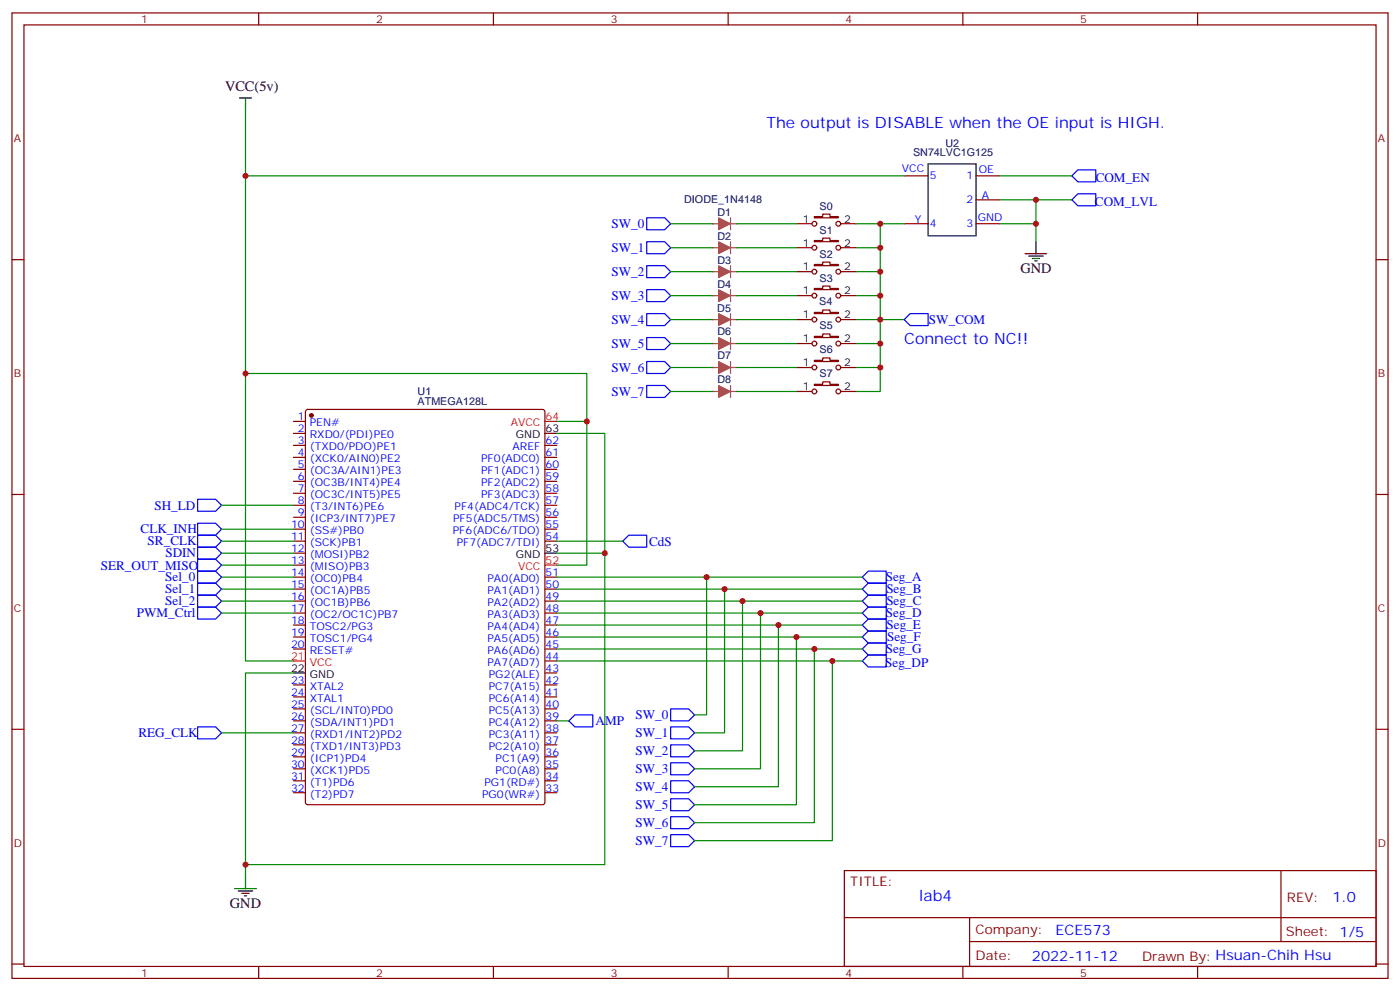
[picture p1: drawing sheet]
<svg xmlns="http://www.w3.org/2000/svg" width="412mm" height="292mm" viewBox="0 0 412 292" stroke-linecap="round" stroke-linejoin="round" font-family="sans-serif">
<g fill="none" stroke="#870000" stroke-width=".35">
<path d="M3.5 3.8h405.4v284.3h-405.4zM7.1 7.3h398.2v277.3h-398.2zM76.2 3.8v3.5M145.3 3.8v3.5M214.5 3.8v3.5M283.6 3.8v3.5M352.8 3.8v3.5M3.5 76.5h3.6M405.3 76.5h3.6M86.4 124.1h3.6M86.4 127.6h3.6M86.4 131.2h3.6"/>
<path d="M86.4 134.7h3.6M86.4 138.2h3.6M90.2 120.8l.5-.2h69.1l.7 .4v115.3l-.4 .6-69.4 .1-.7-.5v-115.2zM160.5 131.2h3.5M160.5 134.7h3.5M160.5 138.2h3.5M3.5 145.6h3.6M86.4 141.7h3.6M86.4 145.3h3.6M86.4 148.8h3.6M86.4 152.3h3.6M86.4 155.9h3.6"/>
<path d="M86.4 159.4h3.6M160.5 141.7h3.5M160.5 145.3h3.5M160.5 148.8h3.5M160.5 152.3h3.5M160.5 155.9h3.5M160.5 159.4h3.5M405.3 145.6h3.6M86.4 162.9h3.6M86.4 166.4h3.6M86.4 170h3.6M86.4 173.5h3.6"/>
<path d="M86.4 177h3.6M160.5 170h3.5M160.5 173.5h3.5M160.5 177h3.5M86.4 180.6h3.6M86.4 184.1h3.6M86.4 187.6h3.6M86.4 191.1h3.6M160.5 180.6h3.5M160.5 184.1h3.5M160.5 187.6h3.5M160.5 191.1h3.5"/>
<path d="M160.5 198.2h3.5M160.5 194.7h3.5M3.5 214.8h3.6M86.4 201.7h3.6M86.4 205.2h3.6M86.4 208.8h3.6M86.4 212.3h3.6M86.4 215.8h3.6M86.4 219.4h3.6M160.5 201.7h3.5M160.5 205.2h3.5M160.5 208.8h3.5"/>
<path d="M160.5 212.3h3.5M160.5 215.8h3.5M160.5 219.4h3.5M405.3 214.8h3.6M86.4 222.9h3.6M86.4 226.4h3.6M86.4 229.9h3.6M86.4 233.5h3.6M160.5 222.9h3.5M160.5 226.4h3.5M160.5 229.9h3.5M160.5 233.5h3.5"/>
<path d="M248.7 256.4h156.6v28.2h-156.6zM377.3 256.4v20.9M248.7 270.2h156.5M285.6 277.3h119.6M285.6 270.2v14.2M3.5 283.9h3.6M76.2 284.6v3.5M145.3 284.6v3.5M214.5 284.6v3.5M283.6 284.6v3.5M352.8 284.6v3.5M405.3 283.9h3.6"/>
</g>
<circle cx="91.7" cy="122.3" r=".53" fill="#870000" stroke="#870000" stroke-width=".35"/>
<path d="M160.5 124.1h3.5M160.5 166.4h3.5M86.4 194.7h3.6" fill="none" stroke="#f00" stroke-width=".35"/>
<path d="M70.6 28.9h3.5M72.3 28.9v3.5M160.5 127.6h3.5M160.5 162.9h3.5M86.4 198.2h3.6M72.3 258.2v3.5M69.1 261.7h6.4M70.2 262.4h4.2M71.3 263.1h2.1M72 263.8h.7" fill="none" stroke="#000" stroke-width=".35"/>
<g fill="none" stroke="#008700" stroke-width=".35">
<path d="M72.3 32.4v162.3h14.1M72.3 110h100.6v56.4h-8.9M164 127.6h14.2v35.3M164 124.1h8.9M65.3 177h21.1M65.3 173.5h21.1M65.3 170h21.1M164 162.9h14.2v91.7h-105.9M164 177h90M164 173.5h90M164 170h90M208.1 170v40.5h-3.5"/>
<path d="M213.4 173.5v42.3h-8.8M218.7 177v44.1h-14.1M65.3 180.6h21.1M86.4 198.2h-14.1v60M164 194.7h90M164 191.1h90M164 187.6h90M164 184.1h90M164 180.6h90M224 180.6v45.8h-19.4M229.3 184.1v47.6h-24.7M234.6 187.6v49.4h-30"/>
<path d="M239.9 191.1v51.2h-35.3M245.2 194.7v52.9h-40.6"/>
</g>
<g fill="none" stroke="#00f" stroke-width=".35">
<path d="M190.5 64.1h5.3l1.8 1.8-1.8 1.8h-5.3zM190.5 71.2h5.3l1.8 1.8-1.8 1.7h-5.3zM190.5 78.2h5.3l1.8 1.8-1.8 1.8h-5.3zM190.5 85.3h5.3l1.8 1.8-1.8 1.7h-5.3zM190.5 99.4h5.3l1.8 1.8-1.8 1.7h-5.3zM190.5 92.4h5.3l1.8 1.7-1.8 1.8h-5.3zM190.5 106.5h5.3l1.8 1.7-1.8 1.8h-5.3zM190.5 113.5h5.3l1.8 1.8-1.8 1.8h-5.3zM58.2 168.2h5.3l1.8 1.8-1.8 1.7h-5.3zM58.2 171.7h5.3l1.8 1.8-1.8 1.8h-5.3zM58.2 175.3h5.3l1.8 1.7-1.8 1.8h-5.3zM58.2 178.8h5.3l1.8 1.8-1.8 1.7h-5.3z"/>
<path d="M255.8 168.2h5.3v3.5h-5.3l-1.8-1.7zM255.8 171.7h5.3v3.6h-5.3l-1.8-1.8zM255.8 175.3h5.3v3.5h-5.3l-1.8-1.8zM255.8 178.8h5.3v3.5h-5.3l-1.8-1.7zM254 191.1l1.8-1.7h5.3v3.5h-5.3zM255.8 182.3h5.3v3.5h-5.3l-1.8-1.7zM255.8 185.8h5.3v3.6h-5.3l-1.8-1.8zM255.8 192.9h5.3v3.5h-5.3l-1.8-1.7zM197.6 208.8h5.2l1.8 1.7-1.8 1.8h-5.2zM197.6 214.1h5.2l1.8 1.7-1.8 1.8h-5.2zM197.6 219.4h5.2l1.8 1.7-1.8 1.8h-5.2zM197.6 224.6h5.2l1.8 1.8-1.8 1.8h-5.2z"/>
<path d="M197.6 229.9h5.2l1.8 1.8-1.8 1.8h-5.2zM197.6 235.2h5.2l1.8 1.8-1.8 1.8h-5.2zM197.6 240.5h5.2l1.8 1.8-1.8 1.8h-5.2zM197.6 245.8h5.2l1.8 1.8-1.8 1.7h-5.2z"/>
</g>
<path d="M215.2 64.1v3.6" fill="none" stroke="#a64a4a" stroke-width=".35"/>
<g fill="#a64a4a">
<circle cx="209.9" cy="65.9" r=".18"/>
<circle cx="217" cy="65.9" r=".18"/>
</g>
<path d="M209.9 65.9h1.8M215.2 65.9h1.8M215.2 71.2v3.5" fill="none" stroke="#a64a4a" stroke-width=".35"/>
<path d="M211.7 64.1l3.5 1.8-3.5 1.8z" fill="#a64a4a" stroke="#a64a4a" stroke-width=".29"/>
<g fill="#a64a4a">
<circle cx="209.9" cy="73" r=".18"/>
<circle cx="217" cy="73" r=".18"/>
</g>
<path d="M209.9 73h1.8M215.2 73h1.8M215.2 78.2v3.6" fill="none" stroke="#a64a4a" stroke-width=".35"/>
<path d="M211.7 71.2l3.5 1.8-3.5 1.7z" fill="#a64a4a" stroke="#a64a4a" stroke-width=".29"/>
<g fill="#a64a4a">
<circle cx="209.9" cy="80" r=".18"/>
<circle cx="217" cy="80" r=".18"/>
</g>
<path d="M209.9 80h1.8M215.2 80h1.8M215.2 85.3v3.5" fill="none" stroke="#a64a4a" stroke-width=".35"/>
<path d="M211.7 78.2l3.5 1.8-3.5 1.8z" fill="#a64a4a" stroke="#a64a4a" stroke-width=".29"/>
<g fill="#a64a4a">
<circle cx="209.9" cy="87.1" r=".18"/>
<circle cx="217" cy="87.1" r=".18"/>
</g>
<path d="M209.9 87.1h1.8M215.2 87.1h1.8M215.2 92.4v3.5" fill="none" stroke="#a64a4a" stroke-width=".35"/>
<path d="M211.7 85.3l3.5 1.8-3.5 1.7z" fill="#a64a4a" stroke="#a64a4a" stroke-width=".29"/>
<g fill="#a64a4a">
<circle cx="209.9" cy="94.1" r=".18"/>
<circle cx="217" cy="94.1" r=".18"/>
</g>
<path d="M209.9 94.1h1.8M215.2 94.1h1.8M215.2 99.4v3.5" fill="none" stroke="#a64a4a" stroke-width=".35"/>
<path d="M211.7 92.4l3.5 1.7-3.5 1.8z" fill="#a64a4a" stroke="#a64a4a" stroke-width=".29"/>
<g fill="#a64a4a">
<circle cx="209.9" cy="101.2" r=".18"/>
<circle cx="217" cy="101.2" r=".18"/>
</g>
<path d="M209.9 101.2h1.8M215.2 101.2h1.8M215.2 106.5v3.5" fill="none" stroke="#a64a4a" stroke-width=".35"/>
<path d="M211.7 99.4l3.5 1.8-3.5 1.7z" fill="#a64a4a" stroke="#a64a4a" stroke-width=".29"/>
<g fill="#a64a4a">
<circle cx="209.9" cy="108.2" r=".18"/>
<circle cx="217" cy="108.2" r=".18"/>
</g>
<path d="M209.9 108.2h1.8M215.2 108.2h1.8M215.2 113.5v3.6" fill="none" stroke="#a64a4a" stroke-width=".35"/>
<path d="M211.7 106.5l3.5 1.7-3.5 1.8z" fill="#a64a4a" stroke="#a64a4a" stroke-width=".29"/>
<g fill="#a64a4a">
<circle cx="209.9" cy="115.3" r=".18"/>
<circle cx="217" cy="115.3" r=".18"/>
</g>
<path d="M209.9 115.3h1.8M215.2 115.3h1.8" fill="none" stroke="#a64a4a" stroke-width=".35"/>
<path d="M211.7 113.5l3.5 1.8-3.5 1.8z" fill="#a64a4a" stroke="#a64a4a" stroke-width=".29"/>
<g fill="none" stroke="#008700" stroke-width=".35">
<path d="M72.3 51.8h194M294.6 51.8h21.1M294.6 58.8h21.1M305.2 58.8v12.4M197.6 73h12.3M197.6 65.9h12.3M217 73h17.6M217 65.9h17.6M252.2 65.9h14.1M259.3 65.9v7.1h-7.1M259.3 73v7h-7.1M294.6 65.9h10.6"/>
<path d="M197.6 94.1h12.3M197.6 87.1h12.3M197.6 80h12.3M217 94.1h17.6M217 87.1h17.6M217 80h17.6M259.3 80v7.1h-7.1M259.3 87.1v7h-7.1M266.3 94.1h-7v7.1h-7.1M197.6 115.3h12.3M197.6 108.2h12.3M197.6 101.2h12.3"/>
<path d="M217 115.3h17.6M217 108.2h17.6M217 101.2h17.6M259.3 101.2v7h-7.1M259.3 108.2v7.1h-7.1M65.3 159.4h21.1M65.3 148.8h21.1M65.3 155.9h21.1M164 159.4h19.4M65.3 162.9h21.1M65.3 166.4h21.1M65.3 215.8h21.1"/>
<path d="M164 212.3h3.6"/>
</g>
<g fill="none" stroke="#870000" stroke-width=".35">
<path d="M266.3 51.8h7.1M287.5 51.8h7.1M287.5 58.8h7.1M234.6 65.9h4.6M234.6 73h4.6M239.9 63.8h2.5v-.7h2.1v.7h2.4v.3h-7zM239.9 70.8h2.5v-.7h2.1v.7h2.4v.4h-7zM239.9 77.9h2.5v-.7h2.1v.7h2.4v.3h-7zM247.6 65.9h4.6M247.6 73h4.6M266.3 65.9h7.1M287.5 65.9h7.1"/>
<path d="M234.6 80h4.6M234.6 87.1h4.6M234.6 94.1h4.6M239.9 84.9h2.5v-.7h2.1v.7h2.4v.4h-7zM239.9 92h2.5v-.7h2.1v.7h2.4v.4h-7zM239.9 99.1h2.5v-.7h2.1v.7h2.4v.3h-7zM247.6 80h4.6M247.6 87.1h4.6M247.6 94.1h4.6M234.6 101.2h4.6M234.6 108.2h4.6M234.6 115.3h4.6"/>
<path d="M239.9 106.1h2.5v-.7h2.1v.7h2.4v.4h-7zM239.9 113.2h2.5v-.7h2.1v.7h2.4v.3h-7zM247.6 101.2h4.6M247.6 108.2h4.6M247.6 115.3h4.6"/>
<circle cx="239.9" cy="73" r=".71"/>
<circle cx="239.9" cy="65.9" r=".71"/>
<circle cx="246.9" cy="65.9" r=".71"/>
<circle cx="246.9" cy="73" r=".71"/>
<circle cx="239.9" cy="80" r=".71"/>
<circle cx="239.9" cy="94.1" r=".71"/>
<circle cx="239.9" cy="87.1" r=".71"/>
<circle cx="246.9" cy="80" r=".71"/>
<circle cx="246.9" cy="94.1" r=".71"/>
<circle cx="246.9" cy="87.1" r=".71"/>
<circle cx="239.9" cy="115.3" r=".71"/>
<circle cx="239.9" cy="108.2" r=".71"/>
<circle cx="239.9" cy="101.2" r=".71"/>
<circle cx="246.9" cy="115.3" r=".71"/>
<circle cx="246.9" cy="101.2" r=".71"/>
<circle cx="246.9" cy="108.2" r=".71"/>
</g>
<path d="M273.4 48.3h14.1v21.1h-14.1zM302 74.7h6.3M303 75.4h4.3M304.1 76.1h2.1M304.8 76.8h.7M305.2 71.2v3.5" fill="none" stroke="#000" stroke-width=".35"/>
<path d="M317.5 50h5.3v3.6h-5.3l-1.8-1.8zM317.5 57.1h5.3v3.5h-5.3l-1.8-1.8zM268.1 92.4h5.3v3.5h-5.3l-1.8-1.8zM58.2 157.6h5.3l1.8 1.8-1.8 1.7h-5.3zM58.2 154.1h5.3l1.8 1.8-1.8 1.7h-5.3zM58.2 147h5.3l1.8 1.8-1.8 1.8h-5.3zM183.4 159.4l1.8-1.8h5.3v3.5h-5.3zM58.2 161.1h5.3l1.8 1.8-1.8 1.8h-5.3zM58.2 164.7h5.3l1.8 1.7-1.8 1.8h-5.3zM58.2 214.1h5.3l1.8 1.7-1.8 1.8h-5.3zM167.6 212.3l1.7-1.8h5.3v3.6h-5.3z" fill="none" stroke="#00f" stroke-width=".35"/>
<g fill="#c00">
<circle cx="172.9" cy="124.1" r=".88"/>
<circle cx="72.3" cy="254.6" r=".88"/>
<circle cx="178.2" cy="162.9" r=".88"/>
<circle cx="208.1" cy="170" r=".88"/>
<circle cx="213.4" cy="173.5" r=".88"/>
<circle cx="218.7" cy="177" r=".88"/>
<circle cx="224" cy="180.6" r=".88"/>
<circle cx="229.3" cy="184.1" r=".88"/>
<circle cx="234.6" cy="187.6" r=".88"/>
<circle cx="239.9" cy="191.1" r=".88"/>
<circle cx="245.2" cy="194.7" r=".88"/>
<circle cx="72.3" cy="110" r=".88"/>
<circle cx="259.3" cy="65.9" r=".88"/>
<circle cx="259.3" cy="73" r=".88"/>
<circle cx="259.3" cy="80" r=".88"/>
<circle cx="259.3" cy="87.1" r=".88"/>
<circle cx="259.3" cy="94.1" r=".88"/>
<circle cx="259.3" cy="101.2" r=".88"/>
<circle cx="259.3" cy="108.2" r=".88"/>
<circle cx="305.2" cy="58.8" r=".88"/>
<circle cx="72.3" cy="51.8" r=".88"/>
<circle cx="305.2" cy="65.9" r=".88"/>
</g>
<g font-size="4.6" fill="#00f">
<text x="225.8" y="37.7">The output is DISABLE when the OE input is HIGH.</text>
<text x="266.3" y="101.2">Connect to NC!!</text>
<text x="270.8" y="265.4">lab4</text>
</g>
<g font-size="4.2">
<text x="66.3" y="26.7">VCC(5v)</text>
<text x="300.6" y="80.4">GND</text>
<text x="67.7" y="267.3">GND</text>
</g>
<g font-size="4.2" fill="#00f">
<text x="392.5" y="265.7">1.0</text>
<text x="310.9" y="275.2">ECE573</text>
<text x="304" y="283">2022-11-12</text>
</g>
<g font-size="3.9" fill="#00f">
<text x="322.8" y="53.6">COM_EN</text>
<text x="322.5" y="60.6">COM_LVL</text>
<text x="180.1" y="67.1">SW_0</text>
<text x="180.1" y="74.2">SW_1</text>
<text x="180.1" y="81.2">SW_2</text>
<text x="180.1" y="88.3">SW_3</text>
<text x="180.1" y="95.3">SW_4</text>
<text x="273.7" y="95.4">SW_COM</text>
<text x="180.1" y="102.4">SW_5</text>
<text x="180.1" y="109.4">SW_6</text>
<text x="180.1" y="116.5">SW_7</text>
<text x="45.5" y="150.1">SH_LD</text>
<text x="41.4" y="157.1">CLK_INH</text>
<text x="43.5" y="160.6">SR_CLK</text>
<text x="191.2" y="160.7">CdS</text>
<text x="29.7" y="167.7">SER_OUT_MISO</text>
<text x="48.7" y="164.1">SDIN</text>
<text x="48.7" y="171.2">Sel_0</text>
<text x="260.9" y="171.2">Seg_A</text>
<text x="48.7" y="174.8">Sel_1</text>
<text x="48.7" y="178.3">Sel_2</text>
<text x="261.1" y="174.7">Seg_B</text>
<text x="261.1" y="178.3">Seg_C</text>
<text x="40.3" y="181.8">PWM_Ctrl</text>
<text x="261" y="181.8">Seg_D</text>
<text x="261.2" y="185.3">Seg_E</text>
<text x="261.3" y="188.9">Seg_F</text>
<text x="260.8" y="196.4">Seg_DP</text>
<text x="260.9" y="192.4">Seg_G</text>
<text x="175.4" y="213.6">AMP</text>
<text x="187.2" y="211.7">SW_0</text>
<text x="40.8" y="217.1">REG_CLK</text>
<text x="187.2" y="217">SW_1</text>
<text x="187.2" y="222.3">SW_2</text>
<text x="187.2" y="227.6">SW_3</text>
<text x="187.2" y="232.9">SW_4</text>
<text x="187.2" y="238.2">SW_5</text>
<text x="187.2" y="243.5">SW_6</text>
<text x="187.2" y="248.8">SW_7</text>
</g>
<g font-size="3.9" fill="#800">
<text x="250.5" y="261">TITLE:</text>
<text x="379.1" y="265.7">REV:</text>
<text x="287.4" y="275.2">Company:</text>
<text x="378.7" y="275.8">Sheet: 1/5</text>
<text x="287.4" y="282.9">Date:</text>
<text x="336.4" y="282.9">Drawn By: Hsuan-Chih Hsu</text>
</g>
<g font-size="3.2" fill="#800">
<text x="41.6" y="6.8">1</text>
<text x="110.8" y="6.8">2</text>
<text x="179.9" y="6.8">3</text>
<text x="249.1" y="6.8">4</text>
<text x="318.2" y="6.8">5</text>
<text x="4.1" y="41.9">A</text>
<text x="405.9" y="41.9">A</text>
<text x="4.1" y="111.1">B</text>
<text x="405.9" y="111.1">B</text>
<text x="4.1" y="180.2">C</text>
<text x="405.9" y="180.2">C</text>
<text x="4.1" y="249.3">D</text>
<text x="405.9" y="249.3">D</text>
<text x="41.6" y="287.6">1</text>
<text x="110.8" y="287.6">2</text>
<text x="179.9" y="287.6">3</text>
<text x="249.1" y="287.6">4</text>
<text x="318.2" y="287.6">5</text>
</g>
<g font-size="3.2" fill="#000080">
<text x="269" y="45.9">SN74LVC1G125</text>
<text x="278.5" y="43.2">U2</text>
<text x="201.5" y="59.9">DIODE_1N4148</text>
<text x="211.3" y="63.5">D1</text>
<text x="241.4" y="61.7">S0</text>
<text x="211.3" y="70.6">D2</text>
<text x="241.4" y="68.8">S1</text>
<text x="211.3" y="77.6">D3</text>
<text x="241.4" y="75.9">S2</text>
<text x="241.4" y="82.9">S3</text>
<text x="211.3" y="84.7">D4</text>
<text x="241.3" y="90">S4</text>
<text x="211.3" y="91.7">D5</text>
<text x="211.3" y="98.8">D6</text>
<text x="241.4" y="97">S5</text>
<text x="211.3" y="105.9">D7</text>
<text x="241.4" y="104.1">S6</text>
<text x="211.3" y="112.9">D8</text>
<text x="241.4" y="111.1">S7</text>
<text x="123" y="119.3">ATMEGA128L</text>
<text x="123" y="116.3">U1</text>
</g>
<g font-size="3.2" fill="#00f">
<text x="265.6" y="50.7">VCC</text>
<text x="273.9" y="52.8">5</text>
<text x="284.7" y="52.8">1</text>
<text x="288.3" y="51.1">OE</text>
<text x="284.7" y="59.9">2</text>
<text x="289.2" y="58.5">A</text>
<text x="269.5" y="65.5">Y</text>
<text x="288" y="65.2">GND</text>
<text x="273.9" y="67">4</text>
<text x="284.7" y="67">3</text>
<text x="87.8" y="123.8">1</text>
<text x="91.3" y="125.5">PEN#</text>
<text x="87.8" y="127.3">2</text>
<text x="87.8" y="130.8">3</text>
<text x="91.3" y="129">RXD0/(PDI)PE0</text>
<text x="160.7" y="130.8">62</text>
<text x="87.8" y="134.3">4</text>
<text x="87.8" y="137.9">5</text>
<text x="91.3" y="132.6">(TXD0/PDO)PE1</text>
<text x="91.3" y="136.1">(XCK0/AIN0)PE2</text>
<text x="141.7" y="136.1">PF0(ADC0)</text>
<text x="151" y="132.6">AREF</text>
<text x="160.7" y="137.9">60</text>
<text x="160.7" y="134.3">61</text>
<text x="87.8" y="141.4">6</text>
<text x="91.3" y="139.6">(OC3A/AIN1)PE3</text>
<text x="91.3" y="143.2">(OC3B/INT4)PE4</text>
<text x="141.7" y="143.2">PF2(ADC2)</text>
<text x="141.7" y="139.6">PF1(ADC1)</text>
<text x="160.7" y="141.4">59</text>
<text x="87.8" y="144.9">7</text>
<text x="87.8" y="148.4">8</text>
<text x="91.3" y="146.7">(OC3C/INT5)PE5</text>
<text x="141.7" y="146.7">PF3(ADC3)</text>
<text x="160.7" y="148.4">57</text>
<text x="160.7" y="144.9">58</text>
<text x="85.7" y="155.5">10</text>
<text x="87.8" y="152">9</text>
<text x="91.3" y="150.2">(T3/INT6)PE6</text>
<text x="91.3" y="153.7">(ICP3/INT7)PE7</text>
<text x="133.5" y="153.7">PF5(ADC5/TMS)</text>
<text x="133.9" y="150.2">PF4(ADC4/TCK)</text>
<text x="160.7" y="155.5">55</text>
<text x="160.7" y="152">56</text>
<text x="85.7" y="159">11</text>
<text x="91.3" y="157.3">(SS#)PB0</text>
<text x="91.3" y="160.8">(SCK)PB1</text>
<text x="133.4" y="157.3">PF6(ADC6/TDO)</text>
<text x="134.6" y="160.8">PF7(ADC7/TDI)</text>
<text x="160.7" y="159">54</text>
<text x="85.7" y="162.6">12</text>
<text x="85.7" y="166.1">13</text>
<text x="91.3" y="164.3">(MOSI)PB2</text>
<text x="91.3" y="167.9">(MISO)PB3</text>
<text x="85.7" y="169.6">14</text>
<text x="85.7" y="173.1">15</text>
<text x="91.3" y="171.4">(OC0)PB4</text>
<text x="143.6" y="171.4">PA0(AD0)</text>
<text x="160.7" y="173.1">50</text>
<text x="160.7" y="169.6">51</text>
<text x="85.7" y="176.7">16</text>
<text x="91.3" y="174.9">(OC1A)PB5</text>
<text x="91.3" y="178.4">(OC1B)PB6</text>
<text x="143.6" y="178.4">PA2(AD2)</text>
<text x="143.6" y="174.9">PA1(AD1)</text>
<text x="160.7" y="176.7">49</text>
<text x="85.7" y="180.2">17</text>
<text x="85.7" y="183.7">18</text>
<text x="91.3" y="182">(OC2/OC1C)PB7</text>
<text x="91.3" y="185.5">TOSC2/PG3</text>
<text x="143.6" y="185.5">PA4(AD4)</text>
<text x="143.6" y="182">PA3(AD3)</text>
<text x="160.7" y="183.7">47</text>
<text x="160.7" y="180.2">48</text>
<text x="85.7" y="187.3">19</text>
<text x="85.7" y="190.8">20</text>
<text x="91.3" y="189">TOSC1/PG4</text>
<text x="143.6" y="189">PA5(AD5)</text>
<text x="160.7" y="190.8">45</text>
<text x="160.7" y="187.3">46</text>
<text x="91.3" y="192.5">RESET#</text>
<text x="143.6" y="196.1">PA7(AD7)</text>
<text x="143.6" y="192.5">PA6(AD6)</text>
<text x="160.7" y="197.8">43</text>
<text x="160.7" y="194.3">44</text>
<text x="85.7" y="201.4">23</text>
<text x="91.3" y="203.1">XTAL2</text>
<text x="144" y="203.1">PC7(A15)</text>
<text x="144" y="199.6">PG2(ALE)</text>
<text x="160.7" y="201.4">42</text>
<text x="85.7" y="204.9">24</text>
<text x="85.7" y="208.4">25</text>
<text x="91.3" y="206.7">XTAL1</text>
<text x="144" y="206.7">PC6(A14)</text>
<text x="160.7" y="208.4">40</text>
<text x="160.7" y="204.9">41</text>
<text x="85.7" y="211.9">26</text>
<text x="85.7" y="215.5">27</text>
<text x="91.3" y="210.2">(SCL/INT0)PD0</text>
<text x="91.3" y="213.7">(SDA/INT1)PD1</text>
<text x="144" y="213.7">PC4(A12)</text>
<text x="144" y="210.2">PC5(A13)</text>
<text x="160.7" y="215.5">38</text>
<text x="160.7" y="211.9">39</text>
<text x="85.7" y="219">28</text>
<text x="91.3" y="217.2">(RXD1/INT2)PD2</text>
<text x="91.3" y="220.8">(TXD1/INT3)PD3</text>
<text x="144" y="220.8">PC2(A10)</text>
<text x="144" y="217.2">PC3(A11)</text>
<text x="160.7" y="219">37</text>
<text x="85.7" y="222.5">29</text>
<text x="85.7" y="226.1">30</text>
<text x="91.3" y="224.3">(ICP1)PD4</text>
<text x="91.3" y="227.8">(XCK1)PD5</text>
<text x="146" y="227.8">PC0(A8)</text>
<text x="146" y="224.3">PC1(A9)</text>
<text x="160.7" y="226.1">35</text>
<text x="160.7" y="222.5">36</text>
<text x="85.7" y="229.6">31</text>
<text x="85.7" y="233.1">32</text>
<text x="91.3" y="231.4">(T1)PD6</text>
<text x="142.7" y="231.4">PG1(RD#)</text>
<text x="160.7" y="233.1">33</text>
<text x="160.7" y="229.6">34</text>
<text x="91.3" y="234.9">(T2)PD7</text>
<text x="142" y="234.9">PG0(WR#)</text>
</g>
<g font-size="3.2">
<text x="236.5" y="65.5">1</text>
<text x="248.7" y="65.5">2</text>
<text x="236.5" y="72.6">1</text>
<text x="248.7" y="72.6">2</text>
<text x="236.5" y="79.7">1</text>
<text x="248.7" y="79.7">2</text>
<text x="236.5" y="86.7">1</text>
<text x="248.7" y="86.7">2</text>
<text x="236.5" y="93.8">1</text>
<text x="248.7" y="93.8">2</text>
<text x="236.5" y="100.8">1</text>
<text x="248.7" y="100.8">2</text>
<text x="236.5" y="107.9">1</text>
<text x="248.7" y="107.9">2</text>
<text x="236.5" y="114.9">1</text>
<text x="248.7" y="114.9">2</text>
<text x="151.9" y="129">GND</text>
<text x="160.7" y="127.3">63</text>
<text x="151.9" y="164.3">GND</text>
<text x="160.7" y="162.6">53</text>
<text x="85.7" y="197.8">22</text>
<text x="91.3" y="199.6">GND</text>
</g>
<g font-size="3.2" fill="#f00">
<text x="150.4" y="125.5">AVCC</text>
<text x="160.7" y="123.8">64</text>
<text x="152.6" y="167.9">VCC</text>
<text x="160.7" y="166.1">52</text>
<text x="85.7" y="194.3">21</text>
<text x="91.3" y="196.1">VCC</text>
</g>
</svg>
